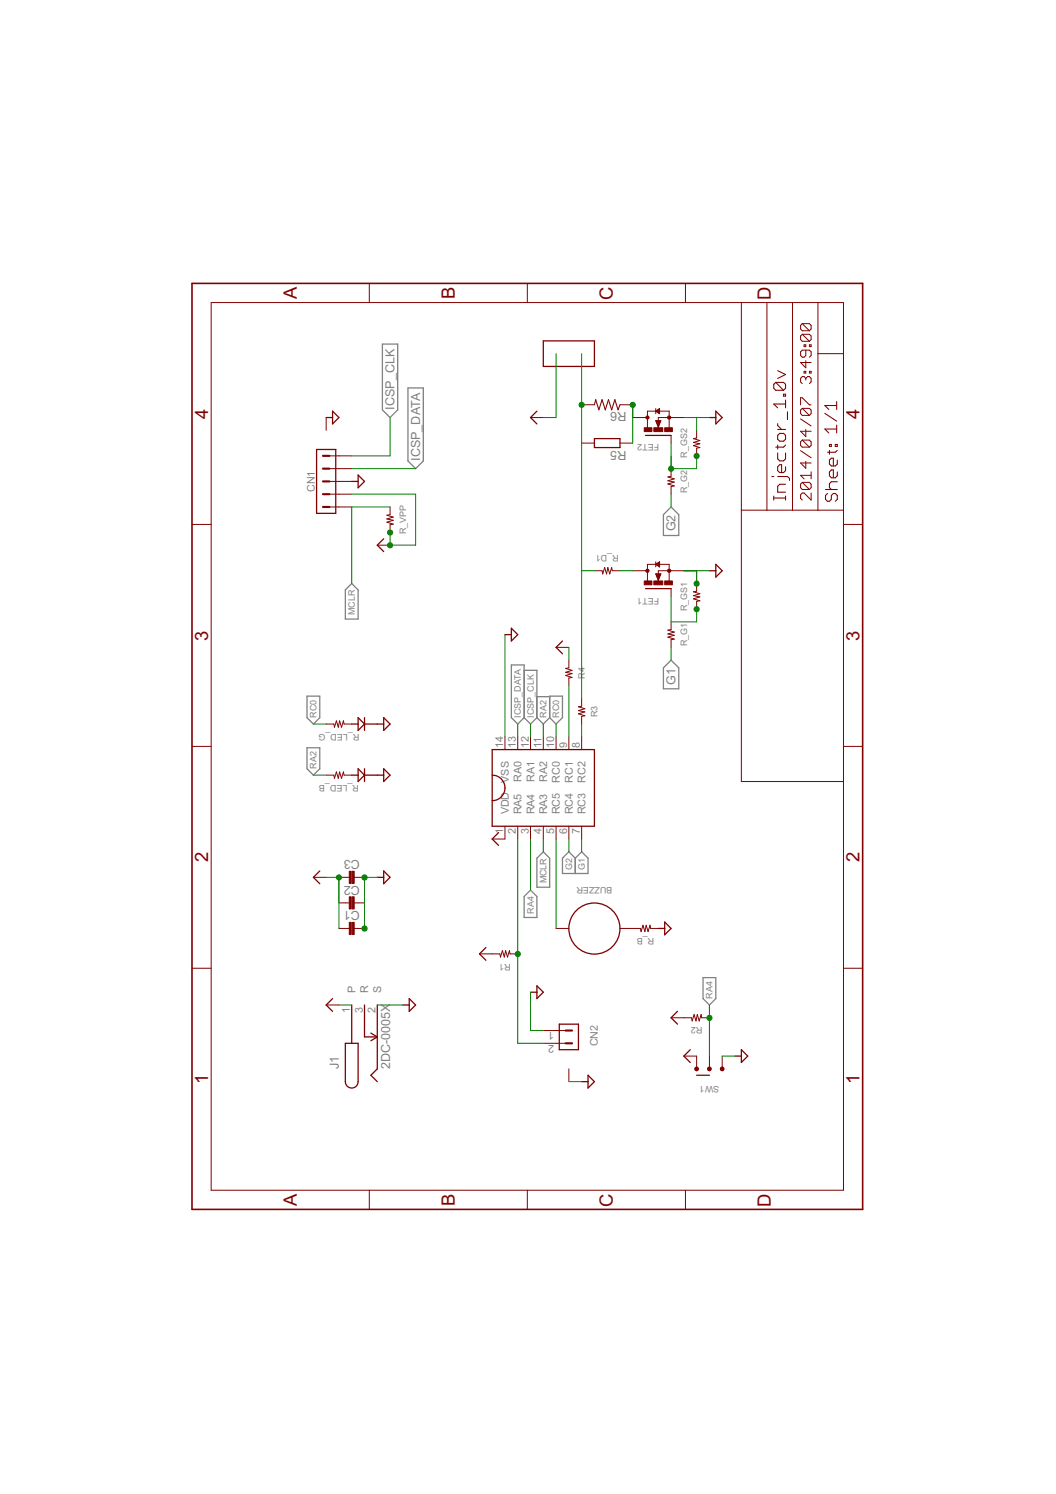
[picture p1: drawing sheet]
<svg xmlns="http://www.w3.org/2000/svg" width="210mm" height="297mm" viewBox="0 0 210 297" stroke-linecap="round" stroke-linejoin="round" font-family="sans-serif">
<g fill="none" stroke="#808080" stroke-width=".25">
<path d="M76 68.4h3.1v13.1l-1.6 1.5-1.5-1.5zM81.1 77.1h3v14.6l-1.5 1.5-1.5-1.5zM69.9 116l1.3 1.3v5.8h-2.6v-5.8zM131.9 102.3l1.5-1.5 1.5 1.5v4.2h-3zM61 138.4h2.6v4.3l-1.3 1.3-1.3-1.3zM101.6 132.2h2.6v10.5l-1.3 1.3-1.3-1.3zM104.2 133.3h2.5v9.4M106.7 138.5h2.6M109.3 138.4h2.5v4.3l-1.3 1.3-1.2-1.3zM133.4 131.3l1.5 1.5v4.1h-3v-4.1zM61 148.7h2.6v4.1l-1.3 1.3-1.3-1.3zM104.2 142.7l1.3 1.3 1.2-1.3"/>
<path d="M106.7 142.7l1.3 1.3 1.3-1.3M105.5 177l1.2 1.2v4.2h-2.5v-4.2zM108 169.4l1.3 1.2v5.8h-2.6v-5.8zM111.8 170.6l1.3-1.2 1.2 1.2 1.3-1.2 1.3 1.2v3.1h-5.1zM114.3 170.6v3.1M139.7 194.4h2.6v4.1l-1.3 1.3-1.3-1.3z"/>
</g>
<g fill="none" stroke="#800000" stroke-width=".25">
<path d="M108 67.8h10.2v5.1h-10.2zM62.9 89.4h3.8v12.7h-3.8zM64.8 83h1.3M66.1 81.7l1.3 1.3-1.3 1.3zM69.9 95.7h1.3M71.2 94.4l1.3 1.3-1.3 1.3zM106.7 81.7l-1.2 1.3 1.2 1.3M118.2 87.2h5v1.8h-5zM128.3 86.6h5.1M141 83h1.3M142.3 81.7l1.3 1.3-1.3 1.3zM76.3 107.1l-1.3 1.3 1.3 1.3"/>
<path d="M128.3 117h5.1M141 113.5h1.3M142.3 112.2l1.3 1.3-1.3 1.2zM100.4 126.2h1.2M101.6 124.9l1.3 1.3-1.3 1.2zM111.8 127.4l-1.3 1.3 1.3 1.3M69.9 154.1h1.3M69.9 144h1.3M71.2 152.8l1.3 1.3-1.3 1.3zM71.2 142.7l1.3 1.3-1.3 1.2zM72.5 154.1h3.8M72.5 142.7v2.5"/>
<path d="M72.5 152.8v2.6M72.5 144h3.8M76.3 142.7l1.2 1.3-1.2 1.2zM76.3 152.8l1.2 1.3-1.2 1.3zM97.8 154.1a2.54 2.54 0 0 1 2.6 2.6 2.54 2.54 0 0 1-2.6 2.5M97.8 149h20.4v15.3h-20.4zM63.6 173.2l-1.3 1.2 1.3 1.3M75 174.4h1.3M76.3 173.2l1.2 1.2-1.2 1.3zM99.1 165.5l-1.3 1.3 1.3 1.3M66.1 198.5l-1.3 1.3 1.3 1.3M69.9 199.8v7.6"/>
<path d="M72.5 199.8v6.4h2.5M75 199.8v12.7l-1.3 1.3 1.3 1.3M80.1 199.8h1.2M81.3 198.5l1.3 1.3-1.3 1.3zM96.6 188.4l-1.3 1.3 1.3 1.2M105.5 197.3h1.2M106.7 196l1.3 1.3-1.3 1.2zM130.9 184.6h1.2M132.1 183.3l1.3 1.3-1.3 1.3zM68.6 207.4h2.6v7.7a1.27 1.27 0 0 1-1.3 1.2 1.27 1.27 0 0 1-1.3-1.2zM73.7 205.4l1.3 .8M75 206.2l-1.3 .7"/>
<path d="M111.2 203.6h3.8v5.1h-3.8zM115.6 215.1h1.3M116.9 213.8l1.3 1.3-1.3 1.2zM134.7 201.1l-1.3 1.3 1.3 1.2M137.2 208.7l-1.3 1.3 1.3 1.2M138.5 213.8h2.5M146.1 210h1.3M147.4 208.7l1.2 1.3-1.2 1.2z"/>
<circle cx="118.2" cy="184.6" r="5.1"/>
</g>
<g fill="none" stroke="#800000" stroke-width=".2">
<path d="M73.4 56.3v3.9M104.8 56.3v3.9M136.2 56.3v3.9M42 60.2h125.7v176.4h-125.7zM147.4 60.2v95.2h20.3M152.4 60.2v41.2M157.5 60.2v41.2M159.5 64.3h1.4l.3 .4v.7l-.3 .4M159.5 66.5h1.4l.3 .3v.7l-.3 .4M159.5 64.3l-.4 .4v.7l.4 .4h1.4M159.5 66.5l-.4 .3v.7l.4 .4h1.4M159.5 66.5l1.4 1.4"/>
<path d="M159.5 64.3l1.4 1.5M159.8 68.6h.4v.3h-.4zM159.8 73.8h.4v.4h-.4zM160.2 69.6v1.1l-.4 .3h-.3l-.4-.3v-.7l.4-.4h1.4l.3 .4v.7l-.3 .3M160.2 75.2l.3-.3h.4l.3 .3v.7l-.3 .4M160.2 75.2l-.4-.3h-.3l-.4 .3v.7l.4 .4M160.2 71.7v1.4l-1.1-1h2.1M160.2 75.2v.4M160.9 68.6h.3v.3h-.3zM160.9 73.8h.3v.4h-.3zM162.6 70.3h5.1M162.6 60.2v41.2"/>
<path d="M64.8 83v2.6M65.5 98.3h4.4M65.5 95.7h4.4M65.5 93.2h4.4M65.5 90.6h4.4M105.5 83h2.5M115.6 88.1h2.6M115.6 80.5h2.6M123.2 88.1h2.6M123.2 80.5h2.6M125.8 83h2.9M130.3 81.2v1.1"/>
<path d="M130.3 81.7h-1.6v3.3M130.3 81.7l.8-.5v1.1zM130.3 83.7l.6 1.2 .5-1.2M130.3 83.7h1.1M130.4 83.7h.1M130.5 81.6v.2M130.5 83.7v.3M130.6 81.6v.3M130.6 83.7v.6M130.7 81.5v.5M130.7 83.7v.9M130.9 81.4v.7"/>
<path d="M131 81.3v.8M131 83.7v.9M131 81.7h2v3.3M131.1 83.7v.6M131.2 83.7v.3M131.3 83.7h.1M133.4 86.6v1.5M133.4 93.2v1.5l-.6 .1 1.2 .4-1.2 .4 1.2 .2-1.2 .4 1.2 .4-.6 .1v1.6M135.9 83h-5v2.2M138.5 85.6v1.5l-.7 .1 1.3 .4-1.3 .4 1.3 .2-1.3 .4 1.3 .4-.6 .1v1.5M159.1 80.5v-1.4h.4l1.4 1.4h.3M159.1 89.6l2.1 1.4"/>
<path d="M159.1 83.3l2.1 1.4M159.5 81.2h1.4l.3 .3v.7l-.3 .4M159.5 87.5h1.4l.3 .3v.8l-.3 .3M159.5 95.9h1.4l.3 .4v.7l-.3 .3M159.5 81.2l-.4 .3v.7l.4 .4h1.4M159.5 87.5l-.4 .3v.8l.4 .3h1.4M159.5 95.9l-.4 .4v.7l.4 .3h1.4M159.5 95.9l1.4 1.4M159.5 87.5l1.4 1.4M159.5 81.2l1.4 1.4M160.2 91.7v1.4l-1.1-1h2.1M160.2 85.4v1.4l-1.1-1.1h2.1"/>
<path d="M161.2 93.8v1.4M161.2 98v1.4l-1.4-1.4h-.3l-.4 .4v.7l.4 .3M161.2 94.5h-2.1l.7 .7M38.2 104.3h3.8M65.5 100.8h4.4M75 108.4h2.5M77.5 100.8v1.5l-.6 .1 1.3 .4-1.3 .4 1.3 .2-1.3 .4 1.3 .4-.7 .1v1.6M118.2 113.5h1.5l.1 .6 .4-1.3 .4 1.3 .2-1.3 .4 1.3 .4-1.3 .1 .7h1.5M125.8 113.5h2.9M130.3 111.7v1M130.3 112.2h-1.6v3.3M130.3 112.2l.8-.5v1z"/>
<path d="M130.3 114.1l.6 1.3 .5-1.3M130.3 114.1h1.1M130.4 114.1v.1M130.5 112.1v.2M130.5 114.1v.4M130.6 112v.4M130.6 114.1v.7M130.7 112v.5M130.7 114.1v1M130.9 111.9v.6M131 111.8v.8M131 114.1v1"/>
<path d="M131 112.2h2v3.3M131.1 114.1v.7M131.2 114.1v.4M131.3 114.1v.1M133.4 117v1.6M135.9 113.5h-5v2.1M138.5 116v1.5l-.7 .2 1.3 .3-1.3 .4 1.3 .3-1.3 .4 1.3 .3-.6 .2v1.5M147.4 101.4h20.3M167.7 104.3h3.8M110.5 128.7h2.6M113.1 131.3v1.5l-.7 .1 1.3 .4-1.3 .4 1.3 .2-1.3 .4 1.3 .4-.6 .1v1.5M115.6 138.9v1.5l-.6 .1 1.2 .4-1.2 .4 1.2 .2-1.2 .4 1.2 .4-.6 .1v1.6"/>
<path d="M133.4 123.6v1.6l-.6 .1 1.2 .4-1.2 .3 1.2 .3-1.2 .4 1.2 .4-.6 .1v1.5M38.2 148.4h3.8M64.8 154.1h1.6l.1 .6 .4-1.2 .3 1.2 .3-1.2 .4 1.2 .4-1.2 .1 .6h1.5M64.8 144h1.6l.1 .6 .4-1.3 .3 1.3 .3-1.3 .4 1.3 .4-1.3 .1 .7h1.5M100.4 146.5v2.5M102.9 146.5v2.5M105.5 146.5v2.5M108 146.5v2.5M110.5 146.5v2.5M113.1 146.5v2.5M115.6 146.5v2.5M167.7 148.4h3.8"/>
<path d="M62.3 174.4h2.5M67.4 174.4h2.1M67.4 179.5h2.1M70.3 174.4h2.2M70.3 179.5h2.2M100.4 164.3v2.5h-2.6M102.9 164.3v2.5M105.5 164.3v2.5M108 164.3v2.5M110.5 164.3v2.5M113.1 164.3v2.5M115.6 164.3v2.5"/>
<path d="M38.2 192.5h3.8M64.8 199.8h2.6M67.4 184.6h2.1M70.3 184.6h2.2M95.3 189.7h4.1l.1 .6 .4-1.3 .3 1.3 .3-1.3 .4 1.3 .4-1.3 .1 .7h1.5M110.5 184.6h2.6M123.2 184.6h4.1l.1 .6 .4-1.2 .4 1.2 .2-1.2 .4 1.2 .4-1.2 .1 .6h1.6M167.7 192.5h3.8M108 204.9h4.4M108 207.4h4.4M113.1 212.5v2.6M133.4 202.4h4.1l.1 .6 .4-1.3 .3 1.3 .3-1.3 .4 1.3 .4-1.3 .1 .7h1.5"/>
<path d="M135.9 210h2.6v2.5M141 210v2.5M143.6 210v2.5M73.4 236.6v3.9M104.8 236.6v3.9M136.2 236.6v3.9"/>
</g>
<g fill="#800000" stroke="#800000" stroke-width=".2">
<path d="M138.1 212.3a.38 .38 0 0 1 .7 0 .38 .38 0 0 1-.3 .6l-.2-.4 .2-.1 .1 .1-.1 .4a.38 .38 0 0 1-.4-.6z" fill-rule="evenodd"/>
<path d="M140.7 212.3a.38 .38 0 0 1 .6 0 .38 .38 0 0 1-.3 .6l-.1-.4 .1-.1 .1 .1-.1 .4a.38 .38 0 0 1-.3-.6z" fill-rule="evenodd"/>
<path d="M143.2 212.3a.38 .38 0 0 1 .7 0 .38 .38 0 0 1-.3 .6l-.2-.4 .2-.1 .1 .1-.1 .4a.38 .38 0 0 1-.4-.6z" fill-rule="evenodd"/>
<circle cx="128.7" cy="113.5" r=".33"/>
<circle cx="133" cy="113.5" r=".33"/>
<circle cx="128.7" cy="83" r=".33"/>
<circle cx="133" cy="83" r=".33"/>
</g>
<g fill="#800000" stroke="#800000" stroke-width=".2">
<path d="M132.1 115.5h1.5v.8h-1.5z"/>
<path d="M128.1 115.5h1.5v.8h-1.5z"/>
<path d="M130 115.5h1.7v.8h-1.7z"/>
<path d="M132.1 85h1.5v.8h-1.5z"/>
<path d="M128.1 85h1.5v.8h-1.5z"/>
<path d="M130 85h1.7v.8h-1.7z"/>
<path d="M70 183.4h.4v2.4h-.4z"/>
<path d="M69.4 183.4h.4v2.4h-.4z"/>
<path d="M70 178.3h.4v2.4h-.4z"/>
<path d="M69.4 178.3h.4v2.4h-.4z"/>
<path d="M70 173.2h.4v2.4h-.4z"/>
<path d="M69.4 173.2h.4v2.4h-.4z"/>
</g>
<path d="M64.2 98.3h1.3M64.2 95.7h1.3M64.2 93.2h1.3M64.2 90.6h1.3M64.2 100.8h1.3M112.4 204.9h1.3M112.4 207.4h1.3" fill="none" stroke="#800000" stroke-width=".42"/>
<g fill="none" stroke="#800000" stroke-width=".21">
<path d="M154.2 76h1.5l.4 .4v.8l-.4 .4M154.2 76l-.4 .4v.8l.4 .4h1.5M154.2 76l1.5 1.6M154.6 73.7l1.5 .8-1.5 .7M155.7 78.4h.4v.4h-.4zM156.1 79.5v1.6M166.3 79.8v1.6M118.2 80.5l.2-1 .6 2 .7-2 .6 2 .6-2 .7 2 .6-2 .7 2 .3-1M153.4 94.7h.4M153.8 99h2.3M153.8 98.6v.8M154.6 86.6l.4-.4h.7l.4 .4v.7l-.4 .4h-.7l-.4-.4z"/>
<path d="M154.6 90.1v1.1l.4 .4h.7l.4-.4v-1.1M154.6 84.2v.4l.8 .8M154.6 88.5v.8M154.6 94.7h1.9l.4 .4v.4M154.6 85.4h1.5M156.1 92.8v.8l-.4 .4h-.7l-.4-.4v-.8l.4-.4h.4v1.6M156.1 98.6v.8M156.1 96.3h-1.1l-.4 .4v1.2h1.5M156.1 88.5l-.4 .4h-1.5M156.1 80.3h-2.3l.8 .8M156.5 81.9v1.5M164 82.2l2.3 1.5"/>
<path d="M164.1 97.3h2.3M164.5 98.1l-.4 .4v.8l.4 .4h.4l.3-.4v-.8l.5-.4h.3l.4 .4v.8l-.4 .4M164.9 88.4h.3v.4h-.3zM164.9 89.5v.8M166 88.4h.4v.4h-.4zM166.3 85.3h-2.3l.7 .8M166.3 84.5v1.6M166.3 80.6h-2.3l.7 .8M166.4 95.8h-1.2l-.3 .4v.7l.3 .4M166.4 91.5v.8l-.4 .3h-.8l-.3-.3v-.8l.3-.4h.5v1.5M166.4 93.8v.8l-.4 .4h-.8l-.3-.4v-.8l.3-.4h.5v1.6M166.4 89.5l-.4 .4h-1.5"/>
</g>
<path d="M38.2 56.3h133.3v184.2h-133.3z" fill="none" stroke="#800000" stroke-width=".32"/>
<g fill="#008000" stroke="#008000" stroke-width=".2">
<circle cx="138.5" cy="121.1" r=".51"/>
<circle cx="138.5" cy="90.7" r=".51"/>
<circle cx="133.4" cy="93.2" r=".51"/>
<circle cx="125.8" cy="80.5" r=".51"/>
<circle cx="77.5" cy="105.9" r=".51"/>
<circle cx="77.5" cy="108.4" r=".51"/>
<circle cx="67.4" cy="174.5" r=".51"/>
<circle cx="138.5" cy="116" r=".51"/>
<circle cx="72.5" cy="184.6" r=".51"/>
<circle cx="72.5" cy="174.5" r=".51"/>
<circle cx="102.9" cy="189.7" r=".51"/>
<circle cx="141" cy="202.4" r=".51"/>
<circle cx="115.6" cy="80.5" r=".51"/>
</g>
<g fill="none" stroke="#008000" stroke-width=".2">
<path d="M110.5 70.3v12.7h-2.5M115.6 70.3v68.6M69.9 93.2h12.7M69.9 98.3h12.7v10.1h-5.1v-2.5M77.5 83v7.6h-7.6M125.8 80.5v7.6M133.4 88.1v5.1h5.1v-2.6M133.4 98.3v2.5M135.9 83h5.1M138.5 83v2.6M77.5 100.8h-7.6v15.2M115.6 113.5h2.6"/>
<path d="M123.2 113.5h2.6M133.4 118.6v5h5.1v-2.5M135.9 113.5h5.1M138.5 113.5v2.5M100.4 126.2v20.3M113.1 128.7v2.6M113.1 136.3v10.2M133.4 128.7v2.6M62.3 144h2.5M62.3 154.1h2.5M102.9 144v2.5M105.5 144v2.5"/>
<path d="M108 144v2.5M110.5 144v2.5M115.6 144v2.5M64.8 174.4h2.6v10.2M75 174.4h-2.5v10.2M102.9 166.8v40.6h5.1M105.5 166.8v10.2M108 166.8v2.6M110.5 166.8v17.8M113.1 166.8v2.6M115.6 166.8v2.6M67.4 199.8h2.5"/>
<path d="M75 199.8h5.1M105.5 197.3v7.6h2.5M141 199.8v10.2M113.1 215.1h2.5M143.6 210h2.5"/>
</g>
<g font-size="4.1" fill="#800000">
<text x="59" y="59.5" transform="rotate(-90 59 59.5)">A</text>
<text x="90.4" y="59.5" transform="rotate(-90 90.4 59.5)">B</text>
<text x="121.8" y="59.6" transform="rotate(-90 121.8 59.6)">C</text>
<text x="153.2" y="59.6" transform="rotate(-90 153.2 59.6)">D</text>
<text x="41.4" y="83.2" transform="rotate(-90 41.4 83.2)">4</text>
<text x="170.9" y="83.2" transform="rotate(-90 170.9 83.2)">4</text>
<text x="41.4" y="127.4" transform="rotate(-90 41.4 127.4)">3</text>
<text x="170.9" y="127.4" transform="rotate(-90 170.9 127.4)">3</text>
<text x="41.4" y="171.5" transform="rotate(-90 41.4 171.5)">2</text>
<text x="170.9" y="171.5" transform="rotate(-90 170.9 171.5)">2</text>
<text x="41.4" y="215.6" transform="rotate(-90 41.4 215.6)">1</text>
<text x="170.9" y="215.6" transform="rotate(-90 170.9 215.6)">1</text>
<text x="59" y="239.8" transform="rotate(-90 59 239.8)">A</text>
<text x="90.4" y="239.8" transform="rotate(-90 90.4 239.8)">B</text>
<text x="121.8" y="239.9" transform="rotate(-90 121.8 239.9)">C</text>
<text x="153.2" y="239.9" transform="rotate(-90 153.2 239.9)">D</text>
</g>
<g font-size="2.8" fill="#808080">
<text x="78.4" y="81.5" transform="rotate(-90 78.4 81.5)">ICSP_CLK</text>
<text x="124.5" y="82" transform="rotate(-180 124.5 82)">R6</text>
<text x="124.5" y="89.6" transform="rotate(-180 124.5 89.6)">R5</text>
<text x="83.5" y="91.6" transform="rotate(-90 83.5 91.6)">ICSP_DATA</text>
<text x="134.3" y="105.7" transform="rotate(-90 134.3 105.7)">G2</text>
<text x="134.3" y="136.1" transform="rotate(-90 134.3 136.1)">G1</text>
<text x="71.5" y="171" transform="rotate(-180 71.5 171)">C3</text>
<text x="71.5" y="176.1" transform="rotate(-180 71.5 176.1)">C2</text>
<text x="71.5" y="181.2" transform="rotate(-180 71.5 181.2)">C1</text>
<text x="67.4" y="212.5" transform="rotate(-90 67.4 212.5)">J1</text>
<text x="77.5" y="212.5" transform="rotate(-90 77.5 212.5)">2DC-0005X</text>
</g>
<g font-size="2.4" fill="#808080">
<text x="62.6" y="97.8" transform="rotate(-90 62.6 97.8)">CN1</text>
<text x="100" y="148.7" transform="rotate(-90 100 148.7)">14</text>
<text x="102.6" y="148.7" transform="rotate(-90 102.6 148.7)">13</text>
<text x="105.1" y="148.7" transform="rotate(-90 105.1 148.7)">12</text>
<text x="107.6" y="148.7" transform="rotate(-90 107.6 148.7)">11</text>
<text x="110.2" y="148.7" transform="rotate(-90 110.2 148.7)">10</text>
<text x="112.7" y="148.7" transform="rotate(-90 112.7 148.7)">9</text>
<text x="115.3" y="148.7" transform="rotate(-90 115.3 148.7)">8</text>
<text x="101.1" y="155.6" transform="rotate(-90 101.1 155.6)">VSS</text>
<text x="103.7" y="155.5" transform="rotate(-90 103.7 155.5)">RA0</text>
<text x="106.2" y="155.5" transform="rotate(-90 106.2 155.5)">RA1</text>
<text x="108.8" y="155.5" transform="rotate(-90 108.8 155.5)">RA2</text>
<text x="111.3" y="155.6" transform="rotate(-90 111.3 155.6)">RC0</text>
<text x="113.8" y="155.6" transform="rotate(-90 113.8 155.6)">RC1</text>
<text x="116.4" y="155.6" transform="rotate(-90 116.4 155.6)">RC2</text>
<text x="101.1" y="161.9" transform="rotate(-90 101.1 161.9)">VDD</text>
<text x="103.7" y="161.9" transform="rotate(-90 103.7 161.9)">RA5</text>
<text x="106.2" y="161.9" transform="rotate(-90 106.2 161.9)">RA4</text>
<text x="108.8" y="161.9" transform="rotate(-90 108.8 161.9)">RA3</text>
<text x="111.3" y="161.9" transform="rotate(-90 111.3 161.9)">RC5</text>
<text x="113.8" y="161.9" transform="rotate(-90 113.8 161.9)">RC4</text>
<text x="116.4" y="161.9" transform="rotate(-90 116.4 161.9)">RC3</text>
<text x="100" y="165.8" transform="rotate(-90 100 165.8)">1</text>
<text x="102.6" y="165.8" transform="rotate(-90 102.6 165.8)">2</text>
<text x="105.1" y="165.8" transform="rotate(-90 105.1 165.8)">3</text>
<text x="107.6" y="165.8" transform="rotate(-90 107.6 165.8)">4</text>
<text x="110.2" y="165.8" transform="rotate(-90 110.2 165.8)">5</text>
<text x="112.7" y="165.8" transform="rotate(-90 112.7 165.8)">6</text>
<text x="115.3" y="165.8" transform="rotate(-90 115.3 165.8)">7</text>
<text x="70.7" y="197.5" transform="rotate(-90 70.7 197.5)">P</text>
<text x="73.2" y="197.5" transform="rotate(-90 73.2 197.5)">R</text>
<text x="75.8" y="197.5" transform="rotate(-90 75.8 197.5)">S</text>
<text x="69.6" y="201.4" transform="rotate(-90 69.6 201.4)">1</text>
<text x="72.1" y="201.4" transform="rotate(-90 72.1 201.4)">3</text>
<text x="74.6" y="201.4" transform="rotate(-90 74.6 201.4)">2</text>
<text x="110.2" y="205.3" transform="rotate(-180 110.2 205.3)">1</text>
<text x="110.2" y="207.8" transform="rotate(-180 110.2 207.8)">2</text>
<text x="118.8" y="208" transform="rotate(-90 118.8 208)">CN2</text>
</g>
<g font-size="2" fill="#808080">
<text x="131" y="88.4" transform="rotate(-180 131 88.4)">FET2</text>
<text x="136.6" y="91" transform="rotate(-90 136.6 91)">R_GS2</text>
<text x="136.6" y="98" transform="rotate(-90 136.6 98)">R_G2</text>
<text x="80.7" y="106.2" transform="rotate(-90 80.7 106.2)">R_VPP</text>
<text x="123" y="110.3" transform="rotate(-180 123 110.3)">R_D1</text>
<text x="131" y="118.8" transform="rotate(-180 131 118.8)">FET1</text>
<text x="70.5" y="122.3" transform="rotate(-90 70.5 122.3)">MCLR</text>
<text x="136.6" y="121.5" transform="rotate(-90 136.6 121.5)">R_GS1</text>
<text x="136.6" y="128.5" transform="rotate(-90 136.6 128.5)">R_G1</text>
<text x="116.3" y="134.9" transform="rotate(-90 116.3 134.9)">R4</text>
<text x="62.9" y="142.7" transform="rotate(-90 62.9 142.7)">RC0</text>
<text x="103.6" y="142.7" transform="rotate(-90 103.6 142.7)">ICSP_DATA</text>
<text x="106.1" y="142.7" transform="rotate(-90 106.1 142.7)">ICSP_CLK</text>
<text x="108.6" y="142.7" transform="rotate(-90 108.6 142.7)">RA2</text>
<text x="111.2" y="142.7" transform="rotate(-90 111.2 142.7)">RC0</text>
<text x="118.8" y="142.6" transform="rotate(-90 118.8 142.6)">R3</text>
<text x="71.4" y="145.9" transform="rotate(-180 71.4 145.9)">R_LED_G</text>
<text x="62.9" y="152.8" transform="rotate(-90 62.9 152.8)">RA2</text>
<text x="71.3" y="156" transform="rotate(-180 71.3 156)">R_LED_B</text>
<text x="113.7" y="173" transform="rotate(-90 113.7 173)">G2</text>
<text x="116.3" y="173" transform="rotate(-90 116.3 173)">G1</text>
<text x="108.6" y="175.7" transform="rotate(-90 108.6 175.7)">MCLR</text>
<text x="121.7" y="176.3" transform="rotate(-180 121.7 176.3)">BUZZER</text>
<text x="106.1" y="181.7" transform="rotate(-90 106.1 181.7)">RA4</text>
<text x="101.5" y="191.6" transform="rotate(-180 101.5 191.6)">R1</text>
<text x="130" y="186.5" transform="rotate(-180 130 186.5)">R_B</text>
<text x="141.6" y="198.6" transform="rotate(-90 141.6 198.6)">RA4</text>
<text x="139.6" y="204.3" transform="rotate(-180 139.6 204.3)">R2</text>
<text x="143" y="215.9" transform="rotate(-180 143 215.9)">SW1</text>
</g>
</svg>
